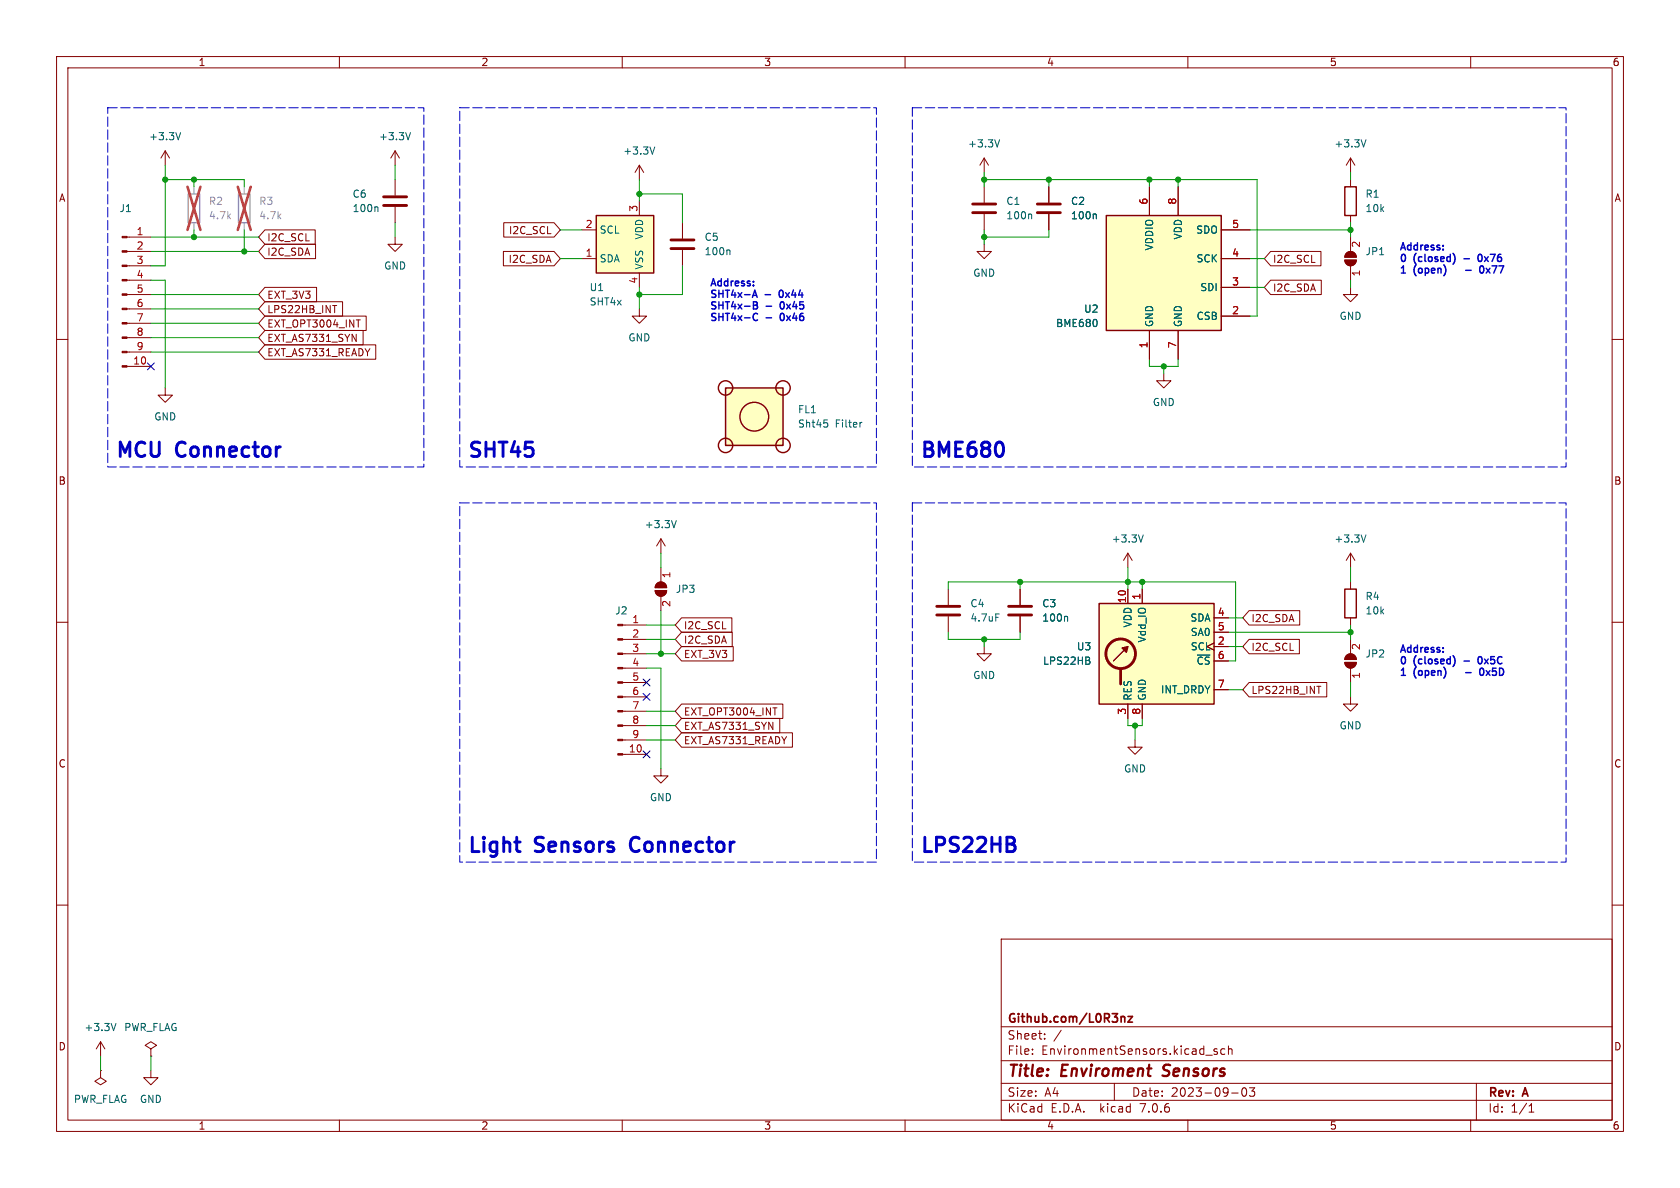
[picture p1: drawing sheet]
<svg xmlns="http://www.w3.org/2000/svg" width="297mm" height="210mm" viewBox="0 0 297 210" stroke-linecap="round" stroke-linejoin="round" font-family="sans-serif">
<g fill="none" stroke="#840000" stroke-width=".18">
<path d="M10 10h277v190h-277zM12 12h273v186h-273zM60 10v2M110 10v2M160 10v2M210 10v2M260 10v2M29.2 26.7l-.8 1.2M29.2 26.7v2.5M29.2 26.7l.8 1.2M69.8 26.7v2.5M69.8 31.8v2.7"/>
<path d="M69.8 36.6v2.8M69.8 26.7l-.7 1.2M69.8 26.7l.8 1.2M89.1 39.4h8.8l1.2 1.2-1.2 1.3h-8.8zM113 29.2v2.6M113 35.6v2.5M113 29.2l-.7 1.3M113 29.2l.8 1.3M120.6 39.4v2.8M174 27.9l-.8 1.3M174 27.9v2.6M174 33v2.8"/>
<path d="M174 37.8v2.8M174 27.9l.8 1.3M185.4 33v2.8M185.4 37.8v2.8M203.2 33v5.1M208.3 33v5.1M238.8 27.9v2.6M238.8 31.8v1.2M238.8 38.1v1.3M238.8 27.9l-.8 1.3M238.8 27.9l.7 1.3M10 60h2"/>
<path d="M22.5 59.7h4.2M22.5 57.2h4.2M22.5 54.6h4.2M22.5 52.1h4.2M22.5 49.5h4.2M22.5 47h4.2M22.5 44.5h4.2M22.5 41.9h4.2M46.8 50.8h9.2v2.5h-9.2l-1.1-1.2zM46.8 40.6h8.9v2.6h-8.9l-1.1-1.3zM46.8 53.3h13.8v2.6h-13.8l-1.1-1.3zM46.8 58.4h17.4v2.6h-17.4l-1.1-1.3z"/>
<path d="M46.8 55.9h17.9v2.5h-17.9l-1.1-1.2zM46.8 43.2h9v2.5h-9l-1.1-1.2zM58.8 54h.7M62.2 59.1l.8 1.3v-1.3M63 56.6h.7M69.8 41.9v1.3h1.3l-1.3 1.3-1.2-1.3h1.2M89 44.4h8.9l1.2 1.3-1.2 1.3h-8.9zM102.9 45.7h2.5M102.9 40.6h2.5M113 54.6v1.3h1.3l-1.3 1.3-1.2-1.3h1.2M113 48.3v2.5M120.6 44.2v2.8"/>
<path d="M174 43.2v1.3h1.3l-1.3 1.2-1.3-1.2h1.3M203.2 58.4v5.1M208.3 58.4v5.1M215.9 55.9h5.1M215.9 50.8h5.1M215.9 45.7h5.1M215.9 40.6h5.1M224.6 44.4h8.9v2.6h-8.9l-1.1-1.3zM224.6 49.5h9v2.6h-9l-1.1-1.3zM237.7 46h2.1a1.02 1.02 0 0 1-1 1 1.02 1.02 0 0 1-1.1-1zM238.1 44.7a1.02 1.02 0 0 1 1.1-.2 1.02 1.02 0 0 1 .6 1h-2.1zM238.8 50.8v1.3h1.2l-1.2 1.2-1.3-1.2h1.3"/>
<path d="M238.8 41.9v2.6M238.8 47v2.5M285 60h2M22.5 64.8h4.2M22.5 62.2h4.2M29.2 68.6v1.3h1.3l-1.3 1.2-1.3-1.2h1.3M46.8 61h19.6v2.5h-19.6l-1.1-1.3zM205.7 66v1.3h1.3l-1.3 1.3-1.2-1.3h1.2M116.8 95.3l-.7 1.2M116.8 95.3v2.5M116.8 95.3l.8 1.2M199.4 97.8v2.5"/>
<path d="M199.4 97.8l-.8 1.3M199.4 97.8l.8 1.3M238.8 97.8v2.5M238.8 97.8l-.8 1.3M238.8 97.8l.7 1.3M10 110h2M110.1 118.1h4.2M110.1 115.6h4.2M110.1 113h4.2M110.1 110.5h4.2M115.8 104.4h2.1a1.02 1.02 0 0 1-1.1 1 1.02 1.02 0 0 1-1-1zM116.1 103.2a1.02 1.02 0 0 1 1.1-.2 1.02 1.02 0 0 1 .7 .9h-2.1z"/>
<path d="M116.8 100.3v2.6M116.8 105.4v2.6M120.5 114.3h9.1v2.5h-9.1l-1.1-1.2zM120.5 111.8h8.9v2.5h-8.9l-1.1-1.3zM120.5 109.2h8.9v2.6h-8.9l-1.1-1.3zM167.6 104.1v2.8M167.6 109v2.8M174 114.3v1.3h1.3l-1.3 1.2-1.3-1.2h1.3M180.3 104.1v2.8M180.3 109v2.8M199.4 104.1v2.6M201.9 104.1v2.6"/>
<path d="M214.6 113.7l-1.2 .6 1.2 .6M214.6 114.3h2.6M214.6 109.2h2.6M214.6 111.8h2.6M214.6 116.8h2.6M220.8 107.9h9v2.6h-9l-1.1-1.3zM220.8 113h8.9v2.6h-8.9l-1.1-1.3zM237.7 117.1h2.1a1.02 1.02 0 0 1-1 1 1.02 1.02 0 0 1-1.1-1zM238.1 115.9a1.02 1.02 0 0 1 1.1-.2 1.02 1.02 0 0 1 .6 .9h-2.1zM238.8 102.9v1.2M238.8 109.2v1.3M238.8 113v2.6"/>
<path d="M238.8 118.1v2.6M285 110h2M110.1 133.4h4.2M110.1 130.8h4.2M110.1 128.3h4.2M110.1 125.7h4.2M110.1 123.2h4.2M110.1 120.7h4.2M116.8 135.9v1.3h1.3l-1.3 1.2-1.2-1.2h1.2M120.5 124.5h17.9v2.5h-17.9l-1.1-1.3zM120.5 129.5h19.6v2.6h-19.6l-1.1-1.3zM120.5 127h17.4v2.5h-17.4l-1.1-1.2z"/>
<path d="M135.9 127.7l.7 1.2v-1.2M136.6 125.1h.8M199.4 124.5v2.5M200.7 130.8v1.3h1.2l-1.2 1.3-1.3-1.3h1.3M201.9 124.5v2.5M214.6 121.9h2.6M220.8 120.6h13.8v2.6h-13.8l-1.1-1.3zM232.8 121.3h.7M238.8 123.2v1.3h1.2l-1.2 1.2-1.3-1.2h1.3M10 160h2M285 160h2M177 166h108v32h-108z"/>
<path d="M17.8 189.2v1.3l1 .6-1 .7-1-.7 1-.6M17.8 189.2h.1M17.8 184.2l-.8 1.2M17.8 184.2v2.5M17.8 184.2l.7 1.2M26.7 185.4l1-.6-1-.6-1 .6 1 .6v1.3M26.7 186.7h.1M26.7 189.2v1.3h1.2l-1.2 1.3-1.3-1.3h1.3M60 198v2M110 198v2M160 198v2M177 194.5h108"/>
<path d="M177 191.5h108M177 187.5h108M177 181.5h108M182.5 186.3v.1M182.5 185.5v.1M184.7 183.6v.1M184.7 182.8v.1M187.6 182.1l-1.3 2M197 191.5v3M210 198v2M213.2 186.5h1.1M215.2 185.5l-.4-.1-.2 .2 .1 .2 .5 .2v.3h-.6"/>
<path d="M216.5 185.5l-.4-.1-.3 .3v.4l.2 .2h.5M217.2 185.5l.2-.1 .3 .1 .1 .9M217.2 184.9v1.5M217.7 193.2h1.2M219.7 192.4l.2-.1a.81 .81 0 0 1 .6 .6 .81 .81 0 0 1-.3 .8l-.2 .1a.81 .81 0 0 1-.3-1.4zM220.9 192.3h.9l-.5 .6 .4 .1v.7l-.2 .1h-.4l-.2-.1M260 198v2M261 191.5v6.5M270.3 196.6h.9M270.3 195.5l.4-.4v1.5"/>
</g>
<path d="M205.5 190.1l.3 .1M205.8 188.4l-.1 .4v.2" fill="none" stroke="#840000" stroke-width=".4"/>
<path d="M198.3 179.8h.5v.9M199.4 179.7h.8l-.8 1h.8" fill="none" stroke="#840000" stroke-width=".3"/>
<g fill="none" stroke="#840000" stroke-width=".25">
<path d="M105.4 38.1h10.2v10.2h-10.2zM195.6 38.1h20.3v20.3h-20.3zM237.7 33h2.1v5.1h-2.1zM128.3 68.6h10.1v10.1h-10.1zM194.3 106.7h20.3v17.8h-20.3zM199.4 114.3l-2.6 2.5M237.7 104.1h2.1v5.1h-2.1z"/>
<circle cx="128.3" cy="78.7" r="1.27"/>
<circle cx="128.3" cy="68.6" r="1.27"/>
<circle cx="133.3" cy="73.7" r="2.54"/>
<circle cx="138.4" cy="68.6" r="1.27"/>
<circle cx="138.4" cy="78.7" r="1.27"/>
</g>
<g fill="#840000" stroke="#840000" stroke-width=".18">
<path d="M237.7 46h2.1a1.02 1.02 0 0 1-1 1 1.02 1.02 0 0 1-1.1-1z"/>
<path d="M238.1 44.7a1.02 1.02 0 0 1 1.1-.2 1.02 1.02 0 0 1 .6 1h-2.1z"/>
<path d="M21.6 64.6h.9v.3h-.9z"/>
<path d="M21.6 62.1h.9v.3h-.9z"/>
<path d="M21.6 59.6h.9v.2h-.9z"/>
<path d="M21.6 57h.9v.3h-.9z"/>
<path d="M21.6 54.5h.9v.2h-.9z"/>
<path d="M21.6 51.9h.9v.3h-.9z"/>
<path d="M21.6 49.4h.9v.3h-.9z"/>
<path d="M21.6 46.9h.9v.2h-.9z"/>
<path d="M21.6 44.3h.9v.3h-.9z"/>
<path d="M21.6 41.8h.9v.2h-.9z"/>
<path d="M109.2 133.2h.9v.3h-.9z"/>
<path d="M109.2 130.7h.9v.2h-.9z"/>
<path d="M109.2 128.1h.9v.3h-.9z"/>
<path d="M109.2 125.6h.9v.3h-.9z"/>
<path d="M109.2 123.1h.9v.2h-.9z"/>
<path d="M109.2 120.5h.9v.3h-.9z"/>
<path d="M109.2 118h.9v.2h-.9z"/>
<path d="M109.2 115.4h.9v.3h-.9z"/>
<path d="M109.2 112.9h.9v.3h-.9z"/>
<path d="M109.2 110.4h.9v.2h-.9z"/>
<path d="M116.1 103.2a1.02 1.02 0 0 1 1.1-.2 1.02 1.02 0 0 1 .7 .9h-2.1z"/>
<path d="M115.8 104.4h2.1a1.02 1.02 0 0 1-1.1 1 1.02 1.02 0 0 1-1-1z"/>
<path d="M237.7 117.1h2.1a1.02 1.02 0 0 1-1 1 1.02 1.02 0 0 1-1.1-1z"/>
<path d="M238.1 115.9a1.02 1.02 0 0 1 1.1-.2 1.02 1.02 0 0 1 .6 .9h-2.1z"/>
</g>
<g fill="#ffffc2" stroke="#ffffc2" stroke-width=".18">
<path d="M195.6 38.1h20.3v20.3h-20.3z"/>
<path d="M105.4 38.1h10.2v10.2h-10.2z"/>
<path d="M128.3 68.6h10.1v10.1h-10.1z"/>
<path d="M194.3 106.7h20.3v17.8h-20.3z"/>
</g>
<g fill="none" stroke="#006464" stroke-width=".18">
<path d="M31.9 23.4l-.4 1.3M66.6 36.6l.2 .1v.7M72.6 23.4l-.5 1.3M115.8 26l-.5 1.2M176.7 24.7l-.4 1.3M182.2 37.8l.2 .2v.7M193.6 37.8l.2 .2v.7M241.5 24.7l-.4 1.3M128.9 44.2l.1 .2v.6M193.9 56.7v.8M145.7 74.2h.6M146.1 74.7l.2 .3v.3l-.2 .2"/>
<path d="M152.4 74.7h-.3M119.6 92l-.5 1.3M202.1 94.6l-.4 1.2M241.5 94.6l-.4 1.2M176 108.5h.6M188.6 109l.1 .1v.7M192.6 116.8l.1 .2-.1 .4M192.6 116.3v.3M20.5 180.9l-.4 1.3"/>
</g>
<g fill="none" stroke="#840000" stroke-width=".51">
<path d="M67.8 36.3h4.1M67.8 34.8h4.1M172 37.6h4M172 36.1h4M183.4 37.6h4.1M183.4 36.1h4.1M118.6 43.9h4.1M118.6 42.4h4.1M165.6 108.7h4.1M165.6 107.2h4.1M178.3 108.7h4.1M178.3 107.2h4.1"/>
<path d="M198.1 118.4v2.5"/>
<circle cx="198.1" cy="115.6" r="2.62"/>
</g>
<path d="M198.4 114.6l1-.3-.3 1z" fill="#840000" stroke="#840000" stroke-width=".25"/>
<path d="M33.3 34.3h2v5.1h-2zM42.2 34.3h2v5.1h-2z" fill="none" stroke="#a1a1a1" stroke-width=".25"/>
<path d="M34.3 33v1.3M34.3 39.4v1.2M43.2 33v1.3M43.2 39.4v1.2" fill="none" stroke="#a1a1a1" stroke-width=".18"/>
<path d="M33.1 33l2.3 7.6M35.4 33l-2.3 7.6M42 33l2.3 7.6M44.3 33l-2.3 7.6" fill="none" stroke="#eb3a3d" stroke-width=".46"/>
<path d="M111.7 148.4a1.76 1.76 0 0 0 0 1.8" fill="none" stroke="#0000c2" stroke-width=".51"/>
<g fill="none" stroke="#0000c2" stroke-width=".25">
<path d="M125.7 50.5l.4-1.2 .4 1.2M127.1 51.3v1.3M127.1 53.3v1.3M127.1 55.4v1.3M127.5 49.3v1.2M127.8 51.3v1.3M127.8 53.3v1.3M127.8 55.4v1.3M128.6 51.3v1.3M128.6 53.3v1.3M128.6 55.4v1.3M128.7 49.3v1.2"/>
<path d="M129.6 51.2l-.3 1M129.6 53.3l-.3 .9M129.6 55.3l-.3 .9M133 52.6l.4-1.3 .5 1.3M133.1 52.2h.6M133.2 53.3h.4l.3 .3-.3 .4 .3 .1v.3l-.2 .2h-.5zM133.2 54h.4M133.3 56.5l.3 .2 .3-.2M133.9 55.5l-.3-.1-.3 .2M135.3 52.1h.9M135.4 54.1h1M135.4 56.2h1"/>
<path d="M137.8 51.5v.8M137.9 51.4l.1-.1 .3 .1M137.9 53.8l.1 .6M138 55.6v.8M140.3 51.2l-.3 1M140.5 53.3l-.3 .9M140.5 55.3l-.3 .9M141.4 53.3v.7M141.5 51.2l-.3 1M247.6 44.2l.4-1.3 .5 1.3M248.1 47v1.3M249.4 42.9v1.3"/>
<path d="M250.6 42.9v1.3M251.9 45v1M256.4 45v1.2M256.9 44.8l.2 .3M258.8 45.7h1M259.1 47.8h1M261.9 45.1l-.2-.1a.68 .68 0 0 0-.4 .6 .68 .68 0 0 0 .4 .6l.2-.1M261.9 47a.72 .72 0 0 0 .1 1.3l.3-.3v-.5M262.7 47.4l.7 .9M263.4 47.4l-.7 .9M263.5 45h.8l-.5 1.2M264.6 47l-.5 1.3"/>
<path d="M265.3 45l-.4 .1M265.8 47l-.5 1.3M247.6 115.3l.4-1.3 .5 1.3M248.1 118.1v1.3M249.4 114v1.3M250.6 114v1.3M251.9 116.1v1.1M256.4 116.1v1.2M256.9 115.9l.2 .4M258.8 116.9h1M259.1 118.9h1M261.9 116.2l-.2-.1a.68 .68 0 0 0-.4 .6 .68 .68 0 0 0 .4 .6l.2-.1"/>
<path d="M261.9 118.1a.72 .72 0 0 0 .1 1.3l.3-.3v-.5M262.7 118.5l.7 .9M263.4 118.5l-.7 .9M263.9 118.1l-.1 .6M264.2 116.1h-.6l-.1 .6M265.1 118.1v1.3M265.5 116.2l-.3-.1-.3 .2"/>
</g>
<path d="M19 19.1h55.9v63.5h-55.9v-63.5M81.3 19.1h73.6v63.5h-73.6v-63.5M161.3 19.1h115.6v63.5h-115.6v-63.5M81.3 88.9h73.6v63.5h-73.6v-63.5M161.3 88.9h115.6v63.5h-115.6v-63.5" fill="none" stroke="#0000c2" stroke-width=".18" stroke-dasharray="1.7 .6"/>
<g fill="none" stroke="#009600" stroke-width=".18">
<path d="M29.2 29.2v17.8h-2.5M29.2 31.8h14v1.2M34.3 31.8v1.2M69.8 29.2v2.6M69.8 39.4v2.5M113 34.3h7.6v5.1M113 31.8v3.8M174 31.8h48.2v24.1h-1.2M174 30.5v2.5M185.4 31.8v1.2M203.2 31.8v1.2M208.3 31.8v1.2"/>
<path d="M238.8 30.5v1.3M238.8 39.4v2.5M26.7 49.5h2.5v19.1M26.7 59.7h19M26.7 41.9h19M26.7 52.1h19M26.7 57.2h19M26.7 44.5h19M26.7 54.6h19M34.3 40.6v1.3M43.2 40.6v3.9M99.1 45.7h3.8"/>
<path d="M99.1 40.6h3.8M113 50.8v3.8M120.6 47v5.1h-7.6M174 40.6v2.6M185.4 40.6v1.3h-11.4M221 45.7h2.5M221 40.6h17.8M221 50.8h2.5M238.8 49.5v1.3M26.7 62.2h19M203.2 63.5v1.3h5.1v-1.3M205.7 64.8v1.2"/>
<path d="M116.8 97.8v2.5M114.3 118.1h2.5v17.8M114.3 115.6h5.1M114.3 113h5.1M114.3 110.5h5.1M116.8 108v7.6M167.6 111.8v1.2h12.7v-1.2M167.6 104.1v-1.2h50.8v13.9h-1.2M174 113v1.3M180.3 102.9v1.2M199.4 100.3v3.8M201.9 102.9v1.2"/>
<path d="M217.2 114.3h2.5M217.2 111.8h21.6M217.2 109.2h2.5M238.8 100.3v2.6M238.8 110.5v2.5M114.3 128.3h5.1M114.3 130.8h5.1M114.3 125.7h5.1M199.4 127v1.3h2.5v-1.3M200.7 128.3v2.5M217.2 121.9h2.5M238.8 120.7v2.5"/>
<path d="M17.8 186.7v2.5M26.7 186.7v2.5"/>
</g>
<path d="M26.1 64.2l1.2 1.2M27.3 64.2l-1.2 1.2M113.7 120l1.2 1.3M113.7 132.7l1.2 1.3M113.7 122.6l1.2 1.2M114.9 120l-1.2 1.3M114.9 132.7l-1.2 1.3M114.9 122.6l-1.2 1.2" fill="none" stroke="#000084" stroke-width=".18"/>
<g fill="#009600" stroke="#009600" stroke-width=".18">
<circle cx="174" cy="113" r=".46"/>
<circle cx="116.8" cy="115.6" r=".46"/>
<circle cx="185.4" cy="31.8" r=".46"/>
<circle cx="174" cy="31.8" r=".46"/>
<circle cx="203.2" cy="31.8" r=".46"/>
<circle cx="208.3" cy="31.8" r=".46"/>
<circle cx="205.7" cy="64.8" r=".46"/>
<circle cx="174" cy="41.9" r=".46"/>
<circle cx="238.8" cy="40.6" r=".46"/>
<circle cx="200.7" cy="128.3" r=".46"/>
<circle cx="238.8" cy="111.8" r=".46"/>
<circle cx="113" cy="52.1" r=".46"/>
<circle cx="43.2" cy="44.5" r=".46"/>
<circle cx="113" cy="34.3" r=".46"/>
<circle cx="29.2" cy="31.8" r=".46"/>
<circle cx="34.3" cy="41.9" r=".46"/>
<circle cx="34.3" cy="31.8" r=".46"/>
<circle cx="180.3" cy="102.9" r=".46"/>
<circle cx="199.4" cy="102.9" r=".46"/>
<circle cx="201.9" cy="102.9" r=".46"/>
</g>
<g font-size="3.5" fill="#0000c2">
<text x="20.3" y="81">MCU</text>
<text x="31.4" y="81">Connector</text>
<text x="82.5" y="81">SHT45</text>
<text x="162.6" y="81">BME680</text>
<text x="82.5" y="150.9">Light</text>
<text x="94.8" y="150.9">Sensors</text>
<text x="112.6" y="150.9">Connector</text>
<text x="162.6" y="150.9">LPS22HB</text>
</g>
<g font-size="2.8" fill="#840000">
<text x="178" y="190.9">Title:</text>
<text x="187.7" y="190.9">Enviroment</text>
<text x="206.5" y="190.9">Sensors</text>
</g>
<g font-size="2.1" fill="#840000">
<text x="178" y="184">Sheet:</text>
<text x="178" y="181.2">Github.com/L0R3nz</text>
<text x="178" y="186.7">File:</text>
<text x="184.1" y="186.7">EnvironmentSensors.kicad_sch</text>
<text x="178" y="196.9">KiCad</text>
<text x="178" y="194.1">Size:</text>
<text x="184.7" y="194.1">A4</text>
<text x="185.7" y="196.9">E.D.A.</text>
<text x="194.6" y="196.9">kicad</text>
<text x="200" y="194.1">Date:</text>
<text x="201.8" y="196.9">7.0.6</text>
<text x="207" y="194.1">2023-09-03</text>
<text x="263" y="194.3">Rev:</text>
<text x="263" y="196.9">Id:</text>
<text x="267.1" y="196.9">1/1</text>
<text x="269.4" y="194.3">A</text>
</g>
<g font-size="1.8" fill="#840000">
<text x="35" y="11.9">1</text>
<text x="85" y="11.9">2</text>
<text x="135" y="11.9">3</text>
<text x="185" y="11.9">4</text>
<text x="235" y="11.9">5</text>
<text x="285" y="11.9">6</text>
<text x="10.3" y="35.9">A</text>
<text x="285.3" y="35.9">A</text>
<text x="89.9" y="41.6">I2C_SCL</text>
<text x="47.1" y="42.9">I2C_SCL</text>
<text x="47.1" y="45.4">I2C_SDA</text>
<text x="89.8" y="46.7">I2C_SDA</text>
<text x="224.9" y="46.7">I2C_SCL</text>
<text x="47.1" y="53">EXT_3V3</text>
<text x="224.9" y="51.8">I2C_SDA</text>
<text x="47.1" y="55.6">LPS22HB_INT</text>
<text x="47.1" y="58.1">EXT_OPT3004_INT</text>
<text x="47.1" y="63.2">EXT_AS7331_READY</text>
<text x="47.1" y="60.6">EXT_AS7331_SYN</text>
<text x="10.3" y="85.9">B</text>
<text x="285.3" y="85.9">B</text>
<text x="120.8" y="114">I2C_SDA</text>
<text x="120.8" y="111.4">I2C_SCL</text>
<text x="221.1" y="110.2">I2C_SDA</text>
<text x="120.8" y="116.5">EXT_3V3</text>
<text x="221.1" y="115.3">I2C_SCL</text>
<text x="221.1" y="122.9">LPS22HB_INT</text>
<text x="120.8" y="126.7">EXT_OPT3004_INT</text>
<text x="120.8" y="131.8">EXT_AS7331_READY</text>
<text x="120.8" y="129.2">EXT_AS7331_SYN</text>
<text x="10.3" y="135.9">C</text>
<text x="285.3" y="135.9">C</text>
<text x="10.3" y="185.9">D</text>
<text x="285.3" y="185.9">D</text>
<text x="35" y="199.9">1</text>
<text x="85" y="199.9">2</text>
<text x="135" y="199.9">3</text>
<text x="185" y="199.9">4</text>
<text x="235" y="199.9">5</text>
<text x="285" y="199.9">6</text>
</g>
<g font-size="1.8" fill="#006464">
<text x="26.3" y="25">+3.3V</text>
<text x="66.9" y="25">+3.3V</text>
<text x="110.1" y="27.5">+3.3V</text>
<text x="171" y="26.3">+3.3V</text>
<text x="235.8" y="26.3">+3.3V</text>
<text x="62.2" y="35.2">C6</text>
<text x="241.3" y="35.2">R1</text>
<text x="21" y="37.7">J1</text>
<text x="62.2" y="37.7">100n</text>
<text x="105.9" y="41.5">SCL</text>
<text x="177.8" y="36.4">C1</text>
<text x="177.8" y="39">100n</text>
<text x="189.2" y="36.4">C2</text>
<text x="189.2" y="39">100n</text>
<text x="211.4" y="41.5">SDO</text>
<text x="241.3" y="37.7">10k</text>
<text x="67.8" y="47.9">GND</text>
<text x="105.9" y="46.6">SDA</text>
<text x="113.9" y="47.8" transform="rotate(-90 113.9 47.8)">VSS</text>
<text x="113.9" y="42.4" transform="rotate(-90 113.9 42.4)">VDD</text>
<text x="124.5" y="42.8">C5</text>
<text x="124.5" y="45.3">100n</text>
<text x="204.1" y="44.4" transform="rotate(-90 204.1 44.4)">VDDIO</text>
<text x="209.1" y="42.4" transform="rotate(-90 209.1 42.4)">VDD</text>
<text x="211.4" y="46.6">SCK</text>
<text x="241.3" y="45.3">JP1</text>
<text x="104.1" y="51.7">U1</text>
<text x="172" y="49.1">GND</text>
<text x="212.1" y="51.7">SDI</text>
<text x="104.1" y="54.2">SHT4x</text>
<text x="186.6" y="58">BME680</text>
<text x="191.6" y="55.5">U2</text>
<text x="204.1" y="57.9" transform="rotate(-90 204.1 57.9)">GND</text>
<text x="209.1" y="57.9" transform="rotate(-90 209.1 57.9)">GND</text>
<text x="211.4" y="56.7">CSB</text>
<text x="236.7" y="56.7">GND</text>
<text x="111" y="60.6">GND</text>
<text x="203.7" y="72">GND</text>
<text x="27.2" y="74.5">GND</text>
<text x="141" y="75.8">Sht45</text>
<text x="141" y="73.3">FL1</text>
<text x="147.7" y="75.8">Filter</text>
<text x="113.9" y="93.6">+3.3V</text>
<text x="196.4" y="96.1">+3.3V</text>
<text x="235.8" y="96.1">+3.3V</text>
<text x="119.4" y="105">JP3</text>
<text x="171.5" y="107.5">C4</text>
<text x="184.2" y="107.5">C3</text>
<text x="241.3" y="106.3">R4</text>
<text x="108.7" y="108.8">J2</text>
<text x="171.5" y="110.1">4.7uF</text>
<text x="184.2" y="110.1">100n</text>
<text x="200.3" y="111" transform="rotate(-90 200.3 111)">VDD</text>
<text x="202.8" y="113.7" transform="rotate(-90 202.8 113.7)">Vdd_IO</text>
<text x="210.4" y="110.1">SDA</text>
<text x="210.4" y="112.6">SA0</text>
<text x="241.3" y="108.8">10k</text>
<text x="184.3" y="117.7">LPS22HB</text>
<text x="190.3" y="115.2">U3</text>
<text x="210.4" y="115.2">SCL</text>
<text x="211.4" y="117.7">~{CS}</text>
<text x="241.3" y="116.4">JP2</text>
<text x="172" y="120.2">GND</text>
<text x="200.3" y="124" transform="rotate(-90 200.3 124)">RES</text>
<text x="202.8" y="124" transform="rotate(-90 202.8 124)">GND</text>
<text x="205.1" y="122.8">INT_DRDY</text>
<text x="236.7" y="129.1">GND</text>
<text x="198.6" y="136.8">GND</text>
<text x="114.8" y="141.8">GND</text>
<text x="14.8" y="182.5">+3.3V</text>
<text x="21.9" y="182.5">PWR_FLAG</text>
<text x="13" y="195.2">PWR_FLAG</text>
<text x="24.6" y="195.2">GND</text>
</g>
<g font-size="1.8" fill="#a90000">
<text x="24.1" y="41.7">1</text>
<text x="103.4" y="40.4">2</text>
<text x="112.8" y="37.5" transform="rotate(-90 112.8 37.5)">3</text>
<text x="202.9" y="36.3" transform="rotate(-90 202.9 36.3)">6</text>
<text x="208" y="36.3" transform="rotate(-90 208 36.3)">8</text>
<text x="217.7" y="40.4">5</text>
<text x="24.1" y="44.2">2</text>
<text x="24.1" y="46.7">3</text>
<text x="103.4" y="45.5">1</text>
<text x="217.7" y="45.5">4</text>
<text x="240.7" y="43.9" transform="rotate(-90 240.7 43.9)">2</text>
<text x="24.1" y="49.3">4</text>
<text x="24.1" y="51.8">5</text>
<text x="112.8" y="50.2" transform="rotate(-90 112.8 50.2)">4</text>
<text x="217.7" y="50.5">3</text>
<text x="240.7" y="49" transform="rotate(-90 240.7 49)">1</text>
<text x="24.1" y="54.4">6</text>
<text x="24.1" y="56.9">7</text>
<text x="24.1" y="59.4">8</text>
<text x="217.7" y="55.6">2</text>
<text x="23.5" y="64.5">10</text>
<text x="24.1" y="62">9</text>
<text x="202.9" y="61.7" transform="rotate(-90 202.9 61.7)">1</text>
<text x="208" y="61.7" transform="rotate(-90 208 61.7)">7</text>
<text x="118.8" y="107.4" transform="rotate(-90 118.8 107.4)">2</text>
<text x="118.8" y="102.3" transform="rotate(-90 118.8 102.3)">1</text>
<text x="199.1" y="106.7" transform="rotate(-90 199.1 106.7)">10</text>
<text x="201.7" y="106.1" transform="rotate(-90 201.7 106.1)">1</text>
<text x="111.7" y="110.2">1</text>
<text x="111.7" y="112.8">2</text>
<text x="215.2" y="109">4</text>
<text x="215.2" y="111.5">5</text>
<text x="111.7" y="115.3">3</text>
<text x="111.7" y="117.9">4</text>
<text x="215.2" y="114">2</text>
<text x="215.2" y="116.6">6</text>
<text x="240.7" y="115" transform="rotate(-90 240.7 115)">2</text>
<text x="111.7" y="120.4">5</text>
<text x="111.7" y="122.9">6</text>
<text x="111.7" y="125.5">7</text>
<text x="215.2" y="121.7">7</text>
<text x="240.7" y="120.1" transform="rotate(-90 240.7 120.1)">1</text>
<text x="111.7" y="128">8</text>
<text x="111.7" y="130.6">9</text>
<text x="199.1" y="126.4" transform="rotate(-90 199.1 126.4)">3</text>
<text x="201.7" y="126.4" transform="rotate(-90 201.7 126.4)">8</text>
<text x="111.1" y="133.1">10</text>
</g>
<g font-size="1.8" fill="#989898">
<text x="36.8" y="36.4">R2</text>
<text x="36.8" y="39">4.7k</text>
<text x="45.7" y="36.4">R3</text>
<text x="45.7" y="39">4.7k</text>
</g>
<g font-size="1.8" fill="#0000c2">
<text x="247.3" y="44.9">Address:</text>
<text x="247.3" y="46.9">0</text>
<text x="250" y="46.9">(closed)</text>
<text x="262.4" y="46.9">0x76</text>
<text x="125.4" y="51.2">Address:</text>
<text x="125.4" y="53.3">SHT4x-A</text>
<text x="138.3" y="53.3">0x44</text>
<text x="247.3" y="49">1</text>
<text x="250" y="49">(open)</text>
<text x="125.4" y="55.3">SHT4x-B</text>
<text x="125.4" y="57.4">SHT4x-C</text>
<text x="138.5" y="55.3">0x45</text>
<text x="138.5" y="57.4">0x46</text>
<text x="247.3" y="116">Address:</text>
<text x="247.3" y="118.1">0</text>
<text x="250" y="118.1">(closed)</text>
<text x="262.4" y="118.1">0x5C</text>
<text x="247.3" y="120.1">1</text>
<text x="250" y="120.1">(open)</text>
<text x="263.7" y="120.1">0x5D</text>
</g>
</svg>
